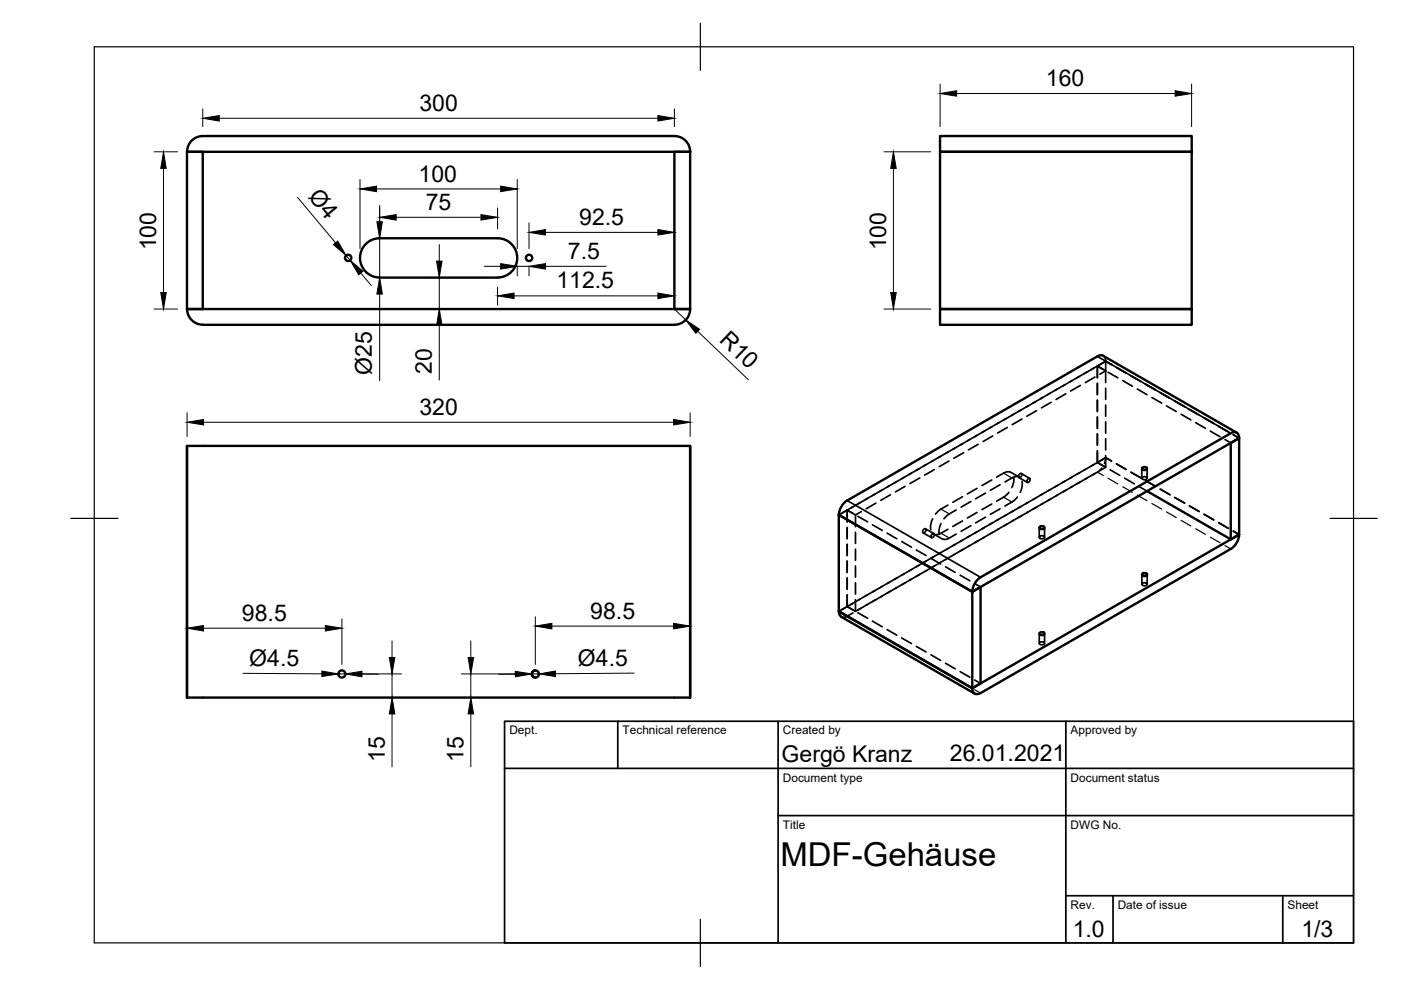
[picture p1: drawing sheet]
<svg xmlns="http://www.w3.org/2000/svg" width="297mm" height="210mm" viewBox="0 0 297 210" stroke-linecap="round" stroke-linejoin="round" font-family="sans-serif">
<!-- layer: Sichtbar -->
<g fill="none" stroke="#000" stroke-width=".51">
<path d="M40.6 29.8a3.3 3.3 0 0 1 2.4-1h100a3.3 3.3 0 0 1 3.3 3.4h-106.6a3.3 3.3 0 0 1 .9-2.4zM143 32.2h3.3v33.3h-3.3zM199.3 32.2h53.4v33.3h-53.4zM199.3 28.8h53.4v3.4h-53.4zM77.3 52a4.2 4.2 0 0 1 3.2-1.5h25a4.2 4.2 0 0 1 4.2 4.2 4.2 4.2 0 0 1-4.2 4.2l-25-.1a4.2 4.2 0 0 1-3.8-2.4 4.2 4.2 0 0 1 .6-4.4zM39.6 65.5v-33.3h3.4v33.3M39.7 65.5h106.6a3.3 3.3 0 0 1-3.3 3.3l-100 .1a3.4 3.4 0 0 1-3.3-3.4zM199.3 65.5h53.4v3.4h-53.4zM232.7 75.6l-53.1 30.5a3.9 3.9 0 0 0-1.7 3.1M232.7 75.5a1.25 1.25 0 0 1 1.2-.1l28.3 16.3M39.6 94.5v53.4M146.3 94.5v53.4"/>
<path d="M242.3 99.1a.61 .61 0 0 1 .9 .3 .61 .61 0 0 1-.6 .3 .61 .61 0 0 1-.5-.4zM260.9 93.9l1.8-1v20.4l-1.8 1.1zM262.7 92.9l-56.6 32.6M262.7 92.9a1.08 1.08 0 0 0-.5-1.2 1.08 1.08 0 0 0-1.3 .2l-53 30.5a3.9 3.9 0 0 0-1.8 3.1M177.8 109.2l28.3 16.3 1.8-1v20.4l-1.8 1-28.3-16.3M177.8 109.2v20.4M177.8 109.2l28.3 16.3M220.5 111.6a.61 .61 0 0 1 .9 .4 .61 .61 0 0 1-.5 .2 .61 .61 0 0 1-.5-.4zM243.2 104.1l17.7 10.3M177.8 129.6l28.3 16.3M177.9 129.6a1.26 1.26 0 0 0 .5 1.2l28.3 16.3M206.1 125.5v20.4"/>
<path d="M220.5 134.1a.61 .61 0 0 1 .9 .3 .61 .61 0 0 1-.5 .3 .61 .61 0 0 1-.5-.4zM242.3 121.6a.61 .61 0 0 1 .9 .3 .61 .61 0 0 1-.6 .3 .61 .61 0 0 1-.5-.5zM39.6 147.9h106.7M39.6 147.9v-53.4h106.7v53.4M113.5 142.1a.75 .75 0 0 0-.7 .8 .75 .75 0 0 0 .7 .8M206.1 145.9l56.6-32.6a3.9 3.9 0 0 1-1.7 3.1l-53.1 30.6a1.09 1.09 0 0 1-1.3 .1 1.09 1.09 0 0 1-.5-1.2z"/>
<circle cx="73.8" cy="54.7" r=".67"/>
<circle cx="112.2" cy="54.7" r=".67"/>
<circle cx="72.5" cy="142.9" r=".75"/>
<circle cx="113.5" cy="142.9" r=".75"/>
</g>
<!-- layer: Verdeckt -->
<g fill="none" stroke="#000" stroke-width=".36">
<path d="M228.8 79.8l-5.1 3M231.9 78l-3.6 2.1M232.2 79.9l-2.1 1.2M232.7 77.6l1.2 .7M232.7 77.6l-1.3 .7M232.7 77.6l1.7 1-1.2 .7M233.9 75.5l.4 .5 .1 .6M234.4 76.6l-1.7 1v2.5v-2.5M234.4 76.6l1.3 .7-1.3-.7-1.4 .8M234.4 76.6v4.5M234.9 78.9l2.1 1.2M236.7 77.9l2.1 1.2"/>
<path d="M239.8 79.7l2.1 1.2M194.8 99.4l-2.1 1.2M196.3 98.5l-2 1.2M198.1 99.6l-2.1 1.1M201 95.9l-5.2 2.9M201.2 97.8l-2.1 1.1M204.3 96l-2.1 1.2M207.2 92.3l-6.7 3.9M207.4 94.2l-2.1 1.2M208.7 91.4l-2 1.2M210.3 90.5l-2.1 1.2M210.5 92.4l-2.1 1.2"/>
<path d="M213.4 88.7l-3.7 2.1M213.6 90.6l-2.1 1.2M216.7 88.9l-2.1 1.1M218 86.1l-5.1 2.9M219.6 85.2l-2.1 1.2M219.8 87.1l-2.1 1.2M222.7 83.4l-3.7 2.1M222.9 85.3l-2.1 1.2M224.2 82.5l-2.1 1.2M226 83.5l-2.1 1.2M229.1 81.7l-2.1 1.2M231.4 98.8l1.3-.7 1.7 1"/>
<path d="M231.9 98.5l-3.6 2.1M232.7 81.3v2.4M232.7 84.9v2.3M232.7 88.4v2.4M232.7 92v2.4M232.7 95.6v2.5M233.6 99.3l-.6 .6-1.6 .9M234.4 97l-1.7 1.1 1.6 .9M234.4 97l-.2 1.2M234.4 82.3v2.4M234.4 85.9v2.4M234.4 89.4v2.4"/>
<path d="M234.4 93v2.4M234.4 96.6v2.5M234.4 97l1.3 .8M234.4 97l-1.4 .9M234.4 99.1l-1.2 .7M235.4 99.6l2 1.2M236.7 98.4l2.1 1.1M238 80.7l2.1 1.2M241.1 82.5l2.1 1.2M242.1 99.3v2.1M242.9 81.5l2.1 1.1M243.2 99.3v2.1"/>
<path d="M244.2 84.3l2.1 1.2M246 83.3l2.1 1.1M247.3 86.1l2.1 1.1M249.1 85l2.1 1.2M250.4 87.8l2.1 1.2M252.2 86.8l2.1 1.2M253.5 89.6l2.1 1.2M255.3 88.6l2 1.2M256.6 91.4l2.1 1.2M258.4 90.4l2 1.2M259.7 93.2l1.2 .7M261.5 92.2l1.2 .7"/>
<path d="M179.6 108.2v2.5M179.6 111.8v2.4M179.6 115.4v2.4M179.6 119v2.4M179.6 108.2l1.8 1M179.6 108.2l1.2 .7M180.8 107.5l-3 1.7 1.5-.9M181.4 109.2v2.5M181.4 112.9v2.3M181.4 116.4v2.4M181.9 109.5l2.1 1.2M182.6 108.5l-1.2 .7"/>
<path d="M183.9 105.7l-3.6 2.1M185 111.3l2 1.2M185.7 106.7l-2.1 1.2M188.1 113l2 1.2M188.8 104.9l-2 1.2M190.1 102.1l-6.7 3.9M191.2 114.8l2.1 1.2M191.9 103.1l-2.1 1.2M193.2 100.3l-3.6 2.1M194.3 116.6l2 1.2M195 101.3l-2.1 1.2M195.7 113l1.8 1"/>
<path d="M195.8 112.3a.33 .33 0 0 1 .5-.1 .33 .33 0 0 1-.1 .5 .33 .33 0 0 1-.6 .2 .33 .33 0 0 1 .1-.5zM196.2 112.1l1.8 1M196.3 119l-3.6 2.1M197.4 118.4l2 1.2M197.5 113.3a.33 .33 0 0 1 .6-.1 .33 .33 0 0 1-.1 .5 .33 .33 0 0 1-.5 .3 .33 .33 0 0 1 0-.6zM197.7 110l-.4 1.4 .1 .9M198 113.2l1.7 1M198.1 120l-2.1 1.2M199.4 119.2l-2 1.2M199.5 111l-.4 1.4v.9M201 107.1a6.5 6.5 0 0 0-2.5 1.7l-.1 .2M201 112.2a4.4 4.4 0 0 1-2.5 1.2l-.5-.1"/>
<path d="M201 116.3l-5.2 3M201.2 118.2l-2.1 1.2M202.5 117.4l-2 1.3M202.7 113.2a4.3 4.3 0 0 1-2.4 1.2l-.5-.1M202.7 108.1a6.6 6.6 0 0 0-2.4 1.7l-.2 .2M204.1 105.3l-2.1 1.2M204.1 110.4l-2.1 1.2M204.3 116.4l-2.1 1.2M205.6 115.7l-2 1.2M205.8 106.3l-2 1.2M205.8 111.5l-2 1.1M207.2 112.7l-6.7 3.9"/>
<path d="M207.2 103.5l-2.1 1.2M207.2 108.6l-2.1 1.2M208.7 113.9l-3.4 1.9M208.7 111.8l-2 1.2M208.9 104.6l-2 1.1M208.9 109.7l-2 1.2M210.3 101.8l-2.1 1.1M210.3 106.9l-2.1 1.1M210.5 112.9l-2.1 1.2M211.8 112.1l-2.1 1.2M212 102.8l-2 1.2M212 107.9l-2 1.2"/>
<path d="M213.4 109.2l-5.2 2.9M213.6 111.1l-2.1 1.2M213.9 104.4l-.1 .2a7 7 0 0 1-2.5 1.7M214.2 100.1l-.4-.1a4.8 4.8 0 0 0-2.5 1.2M214.3 100.2l1.8 1M214.9 101.1v.9l-.4 1.4M214.9 110.3l-2 1.2M215.7 105.4l-.2 .2a7 7 0 0 1-2.4 1.7M216 101.1l-.5-.1a4.8 4.8 0 0 0-2.4 1.2M216 101.3l1.8 1M216.1 100.6l.3-.2a.48 .48 0 0 1 .2 .6 .48 .48 0 0 1-.5 .3l-.2-.3zM216.6 100.4l1.7 1"/>
<path d="M216.7 102.1v.9l-.4 1.4M216.7 109.3l-2.1 1.2M217.9 101.6a.32 .32 0 0 1 .5-.1 .32 .32 0 0 1-.1 .5 .35 .35 0 0 1-.6 .2 .35 .35 0 0 1 .2-.6zM218 108.5l-2.1 1.2M218 106.5l-5.1 3M219.6 105.6l-2.1 1.2M220.3 111.9v2M220.4 113.7a.55 .55 0 0 1 .6-.1 .55 .55 0 0 1 .4 .5 .6 .6 0 0 1-.6 .2 .6 .6 0 0 1-.4-.5zM221.1 106.8l-3.4 1.9M221.1 104.7l-2.1 1.2M221.5 111.9v2M222.7 103.8l-2.1 1.2"/>
<path d="M222.9 105.7l-2.1 1.2M224.2 105l-2.1 1.2M224.2 102.9l-2.1 1.2M226 103.9l-2.1 1.2M227.3 103.2l-2.1 1.2M228.8 100.3l-5.1 2.9M230.4 101.4l-3.4 1.9M232.2 100.4l-2.1 1.2M238.4 101.4l2.1 1.2M239.8 100.1l2.1 1.2M241.5 103.2l1.7 .9M242.2 101.2a.57 .57 0 0 1 .6-.2 .57 .57 0 0 1 .4 .5 .59 .59 0 0 1-.6 .2 .59 .59 0 0 1-.5-.4z"/>
<path d="M242.9 101.9l2.1 1.2M246 103.7l2.1 1.2M249.1 105.5l2.1 1.2M252.2 107.3l2.1 1.2M255.3 109l2 1.2M258.4 110.8l2 1.2M261.5 112.6l1.2 .7M179.6 128.6l1.2 .7M179.6 128.6l1.8 1M179.6 122.5v2.4M179.6 126.1v2.5M180.8 129.9l-1.5 .9h-.9"/>
<path d="M180.8 127.9l-3 1.7 1.5-.8M181.4 120v2.4M181.4 123.6v2.4M181.4 127.1v2.5M181.9 129.9l2.1 1.2M182.4 127l-2.1 1.2M182.6 128.9l-1.2 .7M183.9 128.2l-2 1.1M183.9 126.1l-2 1.2M185 131.7l2 1.2M185.5 125.2l-2.1 1.2M185.7 127.1l-2.1 1.2"/>
<path d="M187 126.4l-2 1.2M188.1 133.5l2 1.2M188.8 125.3l-2 1.2M190.1 124.6l-2 1.2M190.1 122.5l-5.1 3M191.2 135.3l2.1 1.2M193.2 122.8l-3.4 1.9M193.2 120.8l-3.6 2M194.3 137l2 1.2M195 121.8l-2.1 1.2M196.3 121l-2 1.2M197.4 138.8l2 1.2"/>
<path d="M200.5 120.2l2 1.2M203.6 122l2 1.1M206.7 123.7l1.2 .8M220.3 134.4v2M220.4 136.3a.59 .59 0 0 1 .6-.2 .59 .59 0 0 1 .4 .4 .58 .58 0 0 1-.6 .2 .58 .58 0 0 1-.4-.4zM221.5 134.4v2M242.1 121.8v2.1M242.1 123.7a.59 .59 0 0 1 .6-.2 .59 .59 0 0 1 .5 .5 .58 .58 0 0 1-.6 .2 .58 .58 0 0 1-.5-.5zM243.2 121.8v2.1M200.5 140.6l2 1.2M203.6 142.4l2 1.2M206.7 144.2l1.2 .7"/>
</g>
<!-- layer: Verdeckt schmal -->
<g fill="none" stroke="#000" stroke-width=".25">
<path d="M199.5 107.9l1.8 1.1M199.5 113.1l1.8 1M212.8 100.3l1.7 1M212.8 105.4l1.7 1M232.7 100.1l1.2 .7M234.9 101.4l2.1 1.2M238 103.2l2.1 1.2M241.1 105l2.1 1.2M244.2 106.8l2.1 1.1M247.3 108.5l2.1 1.2M250.4 110.3l2.1 1.2M253.5 112.1l2.1 1.2"/>
<path d="M256.6 113.9l2.1 1.2M259.7 115.7l1.2 .7M179.6 130.7l1.2 .7M181.9 132l2.1 1.2M185 133.7l2 1.2M188.1 135.5l2 1.2M191.2 137.3l2.1 1.2M194.3 139.1l2 1.2M197.4 140.9l2 1.2M200.5 142.7l2 1.1M203.6 144.4l2 1.2M206.7 146.2l1.2 .8"/>
</g>
<!-- layer: Sichtbar schmal -->
<path d="M232.7 75.6l28.2 16.3M179.6 106.1l28.3 16.3" fill="none" stroke="#000" stroke-width=".36"/>
<!-- layer: Border -->
<path d="M20 9.9h267v190h-267zM148.5 4.9v10M15 109.9h10M282 109.9h10M148.5 194.9v10" fill="none" stroke="#000" stroke-width=".25"/>
<!-- layer: TitleBlock -->
<path d="M107 152.9h180v47h-180zM131 152.9v10M165 152.9v47M226 152.9v47M107 162.9h180M165 172.9h122M226 189.9h61M236 189.9v10M272 189.9v10" fill="none" stroke="#000" stroke-width=".36"/>
<!-- layer: Dimensions -->
<g fill="none" stroke="#000" stroke-width=".21">
<path d="M199.3 17.8v9.1M202.8 19.8h46.4M252.6 17.8v9.1M32.7 32.2h5M34.7 35.7v26.3M43 23.1v3.8M46.5 25.1h93M76.3 38.1v14.6M109.7 38.1v14.6M143 23.1v3.8M187.4 32.2h9.9M189.4 35.7v26.3"/>
<path d="M63.1 41.8l8.1 9.7M73.4 54.2l.9 1M76.5 57.9l2.2 2.7M79.8 40.1h26.4M80.5 43.5v5M80.5 50.5v8.4M84 46.1h18M91.1 58.9h12.4M93.1 51.9v3.5M93.1 58.9v6.6M102.7 56.5h3.5M105.5 44.1v4.4"/>
<path d="M109.7 56.7v1.8M109.7 56.5h2.5M112.2 47.3v5.4M112.2 56.7v1.8M115.7 49.3h23.8M115.7 56.5h12.8M32.7 65.5h5M80.5 62.3v18.4M91.1 65.5h53.2M93.1 69v11.6M105.5 60.9v3.8M109 62.7h30.5"/>
<path d="M143 65.5l2.4 2.3M147.9 70.2l10.8 10.3M187.4 65.5h9.9M39.7 87.5v5.1M43.2 89.5h99.6M146.3 87.5v5.1M39.7 131.2v9.7M43.2 133.2h25.8M72.5 131.2v9.7M83.1 135.9v3.5M99.8 135.9v3.5M113.5 130.8v10.1"/>
<path d="M117 132.8h25.8M146.3 127.5v7.3M45 147.9h40.1M51.5 142.8l16.7 .1M71.7 142.9h1.5M74.5 142.9h10.6M76.7 142.9h3.5M83.1 142.9v5M83.1 151.4v11.2M97.8 142.9h13.7M97.8 147.9h43.2M99.8 142.9v5"/>
<path d="M99.8 151.4v11.2M109.3 142.9l-3.6 .1M112.8 142.9h1.5M134.5 142.7l-16.7 .1"/>
</g>
<g fill="#000" stroke="#000" stroke-width=".21">
<path d="M199.3 19.8l3.5-.6v1.2zM249.2 19.2l3.4 .6-3.4 .6zM34.7 32.2l.5 3.5h-1.1zM43 25.1l3.5-.6v1.2zM76.3 40.1l3.5-.6v1.1zM106.2 39.5l3.5 .6-3.5 .5zM139.5 24.5l3.5 .6-3.5 .6zM189.4 32.2l.6 3.5h-1.2zM70.7 51.9l.9-.8 1.8 3.1zM74.3 55.2l2.6 2.3-.8 .8zM79.9 47h1.2l-.6 3.5zM80.5 46.1l3.5-.6v1.2z"/>
<path d="M92.6 55.4h1.1l-.6 3.5zM102 45.5l3.5 .6-3.5 .6zM106.2 55.9l3.5 .6-3.5 .6zM112.2 49.3l3.5-.6v1.1zM112.2 56.5l3.5-.6v1.2zM139.5 48.7l3.5 .6-3.5 .5zM34.1 62h1.1l-.5 3.5zM80.5 58.9l.6 3.4h-1.2zM93.1 65.5l.6 3.5h-1.1zM105.5 62.7l3.5-.6v1.2zM139.5 62.1l3.5 .6-3.5 .6zM145.4 67.8l2.9 2-.8 .9z"/>
<path d="M188.8 62h1.2l-.6 3.5zM39.7 89.5l3.5-.6v1.2zM142.8 88.9l3.5 .6-3.5 .6zM39.7 133.2l3.5-.6v1.2zM69 132.6l3.5 .6-3.5 .6zM82.5 139.4h1.2l-.6 3.5zM99.3 139.4h1.1l-.6 3.5zM113.5 132.8l3.5-.6v1.1zM142.8 132.2l3.5 .6-3.5 .5zM68.2 142.3l3.5 .6-3.5 .5zM73.2 142.9l3.6-.6-.1 1.2zM83.1 147.9l.6 3.5h-1.2z"/>
<path d="M99.8 147.9l.6 3.5h-1.1zM109.2 142.3l3.6 .6-3.5 .6zM114.3 142.9l3.5-.6v1.1z"/>
</g>
<text font-size="7" x="165.5" y="183.5">MDF-Gehäuse</text>
<g font-size="4.9">
<text x="88.9" y="23.5">300</text>
<text x="221.8" y="18.3">160</text>
<text x="65.2" y="41.8" transform="rotate(50 65.2 41.8)">Ø4</text>
<text x="88.8" y="38.5">100</text>
<text x="90.3" y="44.5">75</text>
<text x="122.8" y="47.7">92.5</text>
<text x="33.1" y="53.1" transform="rotate(-90 33.1 53.1)">100</text>
<text x="187.9" y="53.1" transform="rotate(-90 187.9 53.1)">100</text>
<text x="120.4" y="54.9">7.5</text>
<text x="118" y="61.2">112.5</text>
<text x="152.3" y="72.3" transform="rotate(44 152.3 72.3)">R10</text>
<text x="78.8" y="79.4" transform="rotate(-90 78.8 79.4)">Ø25</text>
<text x="91.6" y="79.2" transform="rotate(-90 91.6 79.2)">20</text>
<text x="88.9" y="88">320</text>
<text x="51.3" y="131.6">98.5</text>
<text x="125.2" y="131.2">98.5</text>
<text x="52.9" y="141.1">Ø4.5</text>
<text x="122.5" y="141.2">Ø4.5</text>
<text x="81.6" y="161.6" transform="rotate(-90 81.6 161.6)">15</text>
<text x="98.3" y="161.6" transform="rotate(-90 98.3 161.6)">15</text>
<text x="165.7" y="161.5">Gergö Kranz</text>
<text x="201.4" y="161.4">26.01.2021</text>
<text x="227.4" y="198.6">1.0</text>
<text x="275.9" y="198.6">1/3</text>
</g>
<g font-size="2.5">
<text x="108" y="155.7">Dept.</text>
<text x="132" y="155.7">Technical reference</text>
<text x="166" y="155.7">Created by</text>
<text x="227" y="155.7">Approved by</text>
<text x="166" y="165.7">Document type</text>
<text x="227" y="165.7">Document status</text>
<text x="166" y="175.7">Title</text>
<text x="227" y="175.7">DWG No.</text>
<text x="227" y="192.7">Rev.</text>
<text x="237" y="192.7">Date of issue</text>
<text x="273" y="192.7">Sheet</text>
</g>
</svg>
